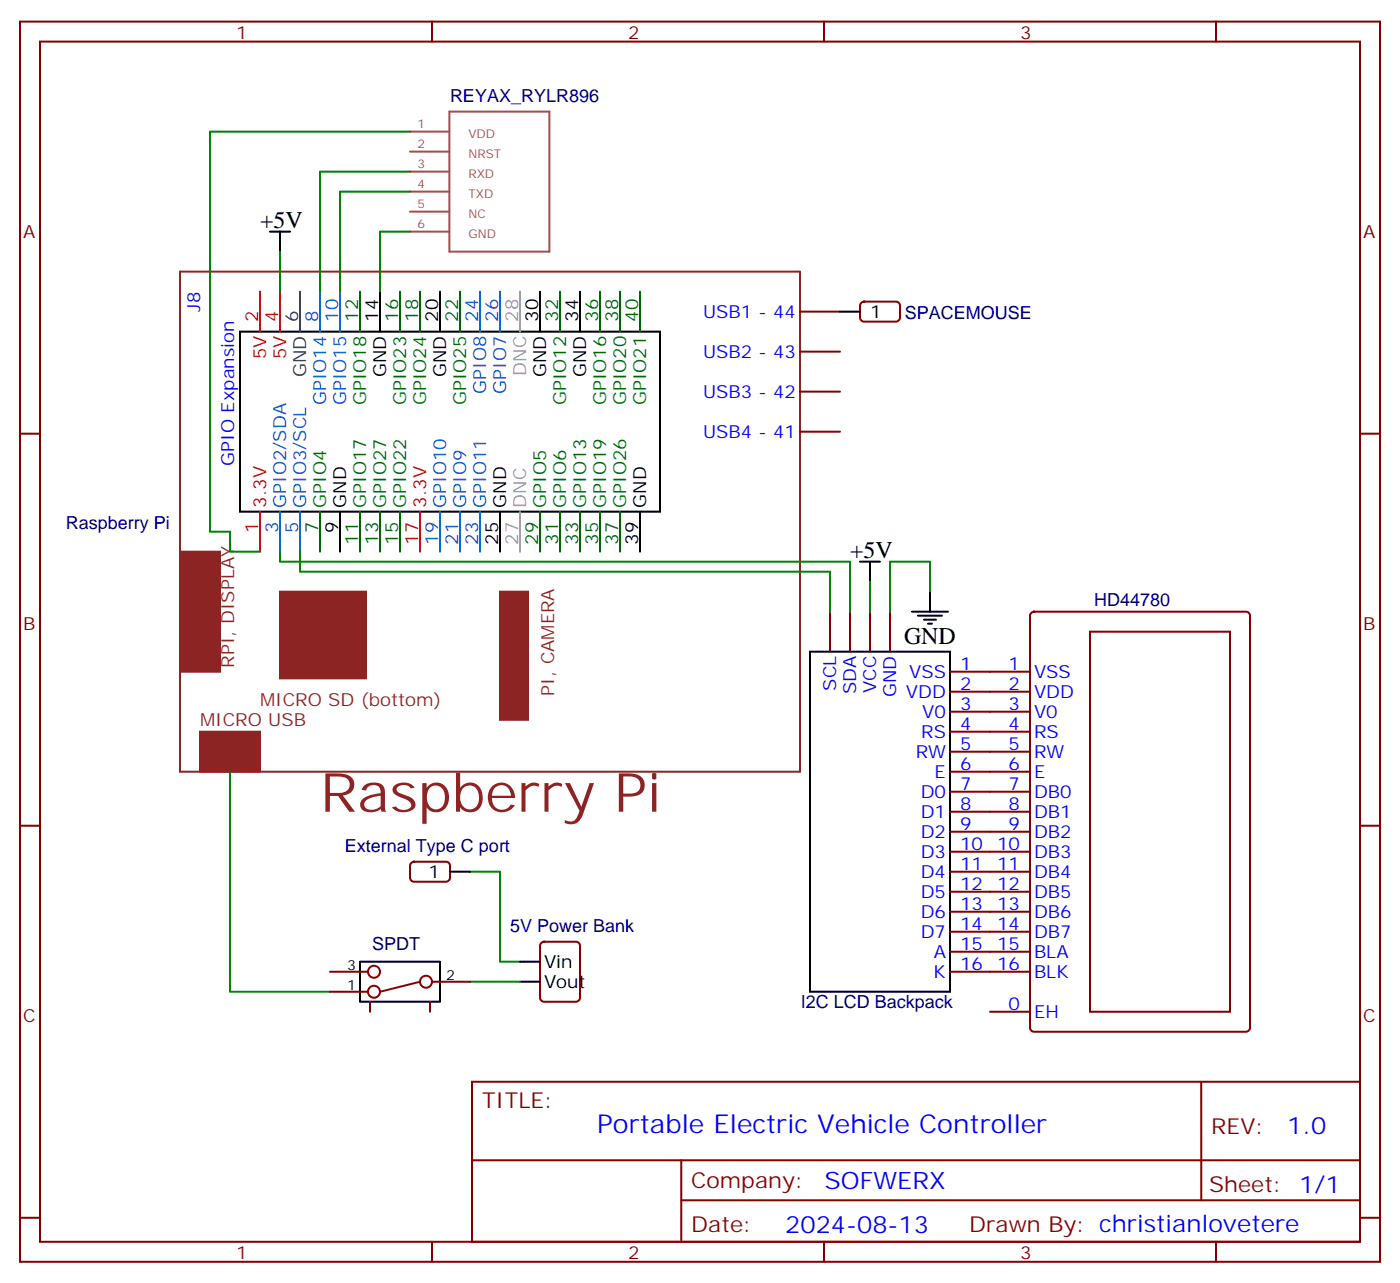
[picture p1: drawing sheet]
<svg xmlns="http://www.w3.org/2000/svg" width="247mm" height="226mm" viewBox="0 0 247 226" stroke-linecap="round" stroke-linejoin="round" font-family="sans-serif">
<g fill="none" stroke="#870000" stroke-width=".35">
<path d="M3.5 3.8h239.9v218.7h-239.9zM7.1 7.3h232.8v211.7h-232.8zM76.2 3.8v3.5M145.3 3.8v3.5M214.5 3.8v3.5M141.1 55h7.1M151.9 53.4l.5-.2h5.6a.71 .71 0 0 1 .7 .7v2.1a.76 .76 0 0 1-.7 .7h-5.6a.76 .76 0 0 1-.7-.7v-2.1zM3.5 76.5h3.6M141.1 62h7.1M141.1 76.1h7.1M141.1 69.1h7.1M239.9 76.5h3.5"/>
<path d="M146.4 107.9v7M149.9 107.9v7M153.5 107.9v7M157 107.9v7M167.6 118.5h14.1M181.9 108.1l.5-.2h37.4a.71 .71 0 0 1 .7 .7v72.7a.76 .76 0 0 1-.7 .7h-37.4a.76 .76 0 0 1-.7-.7v-72.7zM192.3 111.4h24.7v67h-24.7zM167.6 139.6h14.1M167.6 136.1h14.1M167.6 132.6h14.1M167.6 129h14.1M167.6 125.5h14.1"/>
<path d="M167.6 122h14.1M3.5 145.6h3.6M72.6 152.2l.4-.2h5.7a.71 .71 0 0 1 .7 .7v2.1a.76 .76 0 0 1-.7 .7h-5.7a.76 .76 0 0 1-.7-.7v-2.1zM167.6 157.3h14.1M167.6 153.7h14.1M167.6 150.2h14.1M167.6 146.7h14.1M167.6 143.2h14.1M239.9 145.6h3.5M58.2 171.4h6.7M58.2 174.9h6.7M65.3 176.7v1.7"/>
<path d="M74.1 173.1l-7.1 1.8M75.8 176.7v1.7M76.2 173.1h6.7M95.5 166.3l.5-.2h5.6a.71 .71 0 0 1 .7 .7v9.2a.76 .76 0 0 1-.7 .7h-5.6a.76 .76 0 0 1-.8-.7v-9.2zM167.6 171.4h14.1M167.6 167.9h14.1M167.6 164.3h14.1M167.6 160.8h14.1M174.6 178.4h7.1M83.3 190.8h156.6v28.2h-156.6zM211.9 190.8v20.9M3.5 214.8h3.6"/>
<path d="M76.2 219v3.5M83.3 204.6h156.5M120.2 211.7h119.6M120.2 204.6v14.1M145.3 219v3.5M214.5 219v3.5M239.9 214.8h3.5"/>
<circle cx="66" cy="171.4" r="1.06"/>
<circle cx="66" cy="174.9" r="1.06"/>
<circle cx="75.1" cy="173.1" r="1.06"/>
</g>
<path d="M31.7 47.9h109.4v88.2h-109.4z" fill="none" stroke="#8c2424" stroke-width=".35"/>
<g fill="#8c2424" stroke="#8c2424" stroke-width=".35">
<path d="M35.3 129h10.6v7.1h-10.6z"/>
<path d="M31.7 97.3h7.1v21.2h-7.1z"/>
<path d="M49.4 104.4h15.2v15.2h-15.2z"/>
<path d="M88.2 104.4h4.9v22.5h-4.9z"/>
</g>
<g fill="none" stroke="#000" stroke-width=".35">
<path d="M42.3 58.5h74.1v31.7h-74.1zM47.6 40.9h3.6M49.4 40.9v3.5M67 51.4v7.1M77.6 51.4v7.1M95.2 51.4v7.1M102.3 51.4v7.1M148.2 55h3.5M60 90.2v7.1M88.2 90.2v7.1M112.9 90.2v7.1M151.7 99.1h3.5"/>
<path d="M153.5 99.1v3.5M142.9 114.9h24.7v60h-24.7zM160.9 107.9h6.3M161.9 108.6h4.3M163 109.3h2.1M163.7 110h.7M164 104.4v3.5M79.4 153.7h3.5M63.5 169.6h14.1v7.1h-14.1zM91.7 169.6h3.5M91.7 173.1h3.5"/>
</g>
<path d="M45.9 51.4v7.1M49.4 51.4v7.1M45.9 90.2v7.1M74.1 90.2v7.1" fill="none" stroke="#f00" stroke-width=".35"/>
<path d="M56.4 51.4v7.1M60 51.4v7.1M84.7 51.4v7.1M88.2 51.4v7.1M49.4 90.2v7.1M52.9 90.2v7.1M77.6 90.2v7.1M81.1 90.2v7.1M84.7 90.2v7.1" fill="none" stroke="#06c" stroke-width=".35"/>
<path d="M52.9 51.4v7.1" fill="none" stroke="#333" stroke-width=".35"/>
<g fill="none" stroke="#060" stroke-width=".35">
<path d="M63.5 51.4v7.1M70.6 51.4v7.1M74.1 51.4v7.1M81.1 51.4v7.1M98.8 51.4v7.1M105.8 51.4v7.1M109.4 51.4v7.1M112.9 51.4v7.1M56.4 90.2v7.1M63.5 90.2v7.1M67 90.2v7.1M70.6 90.2v7.1"/>
<path d="M95.2 90.2v7.1M98.8 90.2v7.1M102.3 90.2v7.1M105.8 90.2v7.1M109.4 90.2v7.1"/>
</g>
<path d="M91.7 51.4v7.1M91.7 90.2v7.1" fill="none" stroke="#999" stroke-width=".35"/>
<path d="M72.3 30.3h-15.9v21.1M72.3 33.8h-12.3v17.6M72.3 23.2h-35.3v70.6h3.6v3.5h5.3M49.4 44.4v7M72.3 40.9h-5.3v10.5M49.4 97.3v1.8h100.5v8.8M52.9 97.3v3.5h93.5v7.1M153.5 102.6v5.3M164 104.4v-5.3h-7v8.8M40.6 136.1v38.8h17.6M82.9 153.7h5.3v15.9h3.5M82.9 173.1h8.8" fill="none" stroke="#008700" stroke-width=".35"/>
<path d="M79.3 19.7h17.6v24.7h-17.6zM72.3 23.2h7M72.3 26.7h7M72.3 30.3h7M72.3 33.8h7M72.3 37.3h7M72.3 40.9h7" fill="none" stroke="#a64a4a" stroke-width=".35"/>
<text font-size="9.5" fill="#8d2323" x="56.4" y="143.2">Raspberry Pi</text>
<text font-size="4.6" fill="#00f" x="105.3" y="199.8">Portable Electric Vehicle Controller</text>
<g font-size="4.2">
<text x="45.9" y="40.1">+5V</text>
<text x="149.9" y="98.4">+5V</text>
<text x="159.5" y="113.5">GND</text>
</g>
<g font-size="4.2" fill="#00f">
<text x="227.1" y="200">1.0</text>
<text x="145.4" y="209.6">SOFWERX</text>
<text x="138.5" y="217.4">2024-08-13</text>
</g>
<g font-size="3.9" fill="#800">
<text x="85" y="195.4">TITLE:</text>
<text x="213.6" y="200">REV:</text>
<text x="121.9" y="209.6">Company:</text>
<text x="213.3" y="210.2">Sheet: 1/1</text>
<text x="121.9" y="217.2">Date:</text>
<text x="171" y="217.3">Drawn By: christianlovetere</text>
</g>
<g font-size="3.2" fill="#800">
<text x="41.6" y="6.8">1</text>
<text x="110.8" y="6.8">2</text>
<text x="179.9" y="6.8">3</text>
<text x="4.1" y="41.9">A</text>
<text x="240.4" y="41.9">A</text>
<text x="4.1" y="111.1">B</text>
<text x="240.4" y="111.1">B</text>
<text x="4.1" y="180.2">C</text>
<text x="240.4" y="180.2">C</text>
<text x="41.6" y="222">1</text>
<text x="110.8" y="222">2</text>
<text x="179.9" y="222">3</text>
</g>
<g font-size="3.2" fill="#000080">
<text x="79.4" y="17.9">REYAX_RYLR896</text>
<text x="159.6" y="56.2">SPACEMOUSE</text>
<text x="11.6" y="93.3">Raspberry Pi</text>
<text x="193" y="106.8">HD44780</text>
<text x="60.8" y="150.2">External Type C port</text>
<text x="65.7" y="167.5">SPDT</text>
<text x="90" y="164.3">5V Power Bank</text>
<text x="141.3" y="177.8">I2C LCD Backpack</text>
</g>
<g font-size="3.2" fill="#00f">
<text x="35.3" y="55" transform="rotate(-90 35.3 55)">J8</text>
<text x="124" y="56">USB1 - 44</text>
<text x="124" y="63.1">USB2 - 43</text>
<text x="124" y="70.1">USB3 - 42</text>
<text x="124" y="77.2">USB4 - 41</text>
<text x="41.3" y="82.1" transform="rotate(-90 41.3 82.1)">GPIO Expansion</text>
<text x="160.4" y="119.5">VSS</text>
<text x="169.3" y="118.1">1</text>
<text x="177.9" y="118.1">1</text>
<text x="182.4" y="119.5">VSS</text>
<text x="147.5" y="121.8" transform="rotate(-90 147.5 121.8)">SCL</text>
<text x="151" y="122.4" transform="rotate(-90 151 122.4)">SDA</text>
<text x="154.5" y="122.2" transform="rotate(-90 154.5 122.2)">VCC</text>
<text x="158" y="122.9" transform="rotate(-90 158 122.9)">GND</text>
<text x="159.8" y="123">VDD</text>
<text x="169.3" y="121.6">2</text>
<text x="169.3" y="125.2">3</text>
<text x="177.9" y="125.2">3</text>
<text x="177.9" y="121.6">2</text>
<text x="182.4" y="123">VDD</text>
<text x="162.5" y="130.1">RS</text>
<text x="162.7" y="126.6">V0</text>
<text x="169.3" y="128.7">4</text>
<text x="177.9" y="128.7">4</text>
<text x="182.4" y="130.1">RS</text>
<text x="182.4" y="126.6">V0</text>
<text x="161.5" y="133.6">RW</text>
<text x="164.9" y="137.2">E</text>
<text x="169.3" y="132.2">5</text>
<text x="169.3" y="135.7">6</text>
<text x="177.9" y="135.7">6</text>
<text x="177.9" y="132.2">5</text>
<text x="182.4" y="137.2">E</text>
<text x="182.4" y="133.6">RW</text>
<text x="162.4" y="140.7">D0</text>
<text x="169.3" y="139.3">7</text>
<text x="169.3" y="142.8">8</text>
<text x="177.9" y="142.8">8</text>
<text x="177.9" y="139.3">7</text>
<text x="182.4" y="140.7">DB0</text>
<text x="162.4" y="144.2">D1</text>
<text x="162.4" y="147.7">D2</text>
<text x="169.3" y="146.3">9</text>
<text x="169.3" y="149.9">10</text>
<text x="175.9" y="149.9">10</text>
<text x="177.9" y="146.3">9</text>
<text x="182.4" y="147.7">DB2</text>
<text x="182.4" y="144.2">DB1</text>
<text x="162.4" y="154.8">D4</text>
<text x="162.4" y="151.3">D3</text>
<text x="169.3" y="153.4">11</text>
<text x="175.9" y="153.4">11</text>
<text x="182.4" y="154.8">DB4</text>
<text x="182.4" y="151.3">DB3</text>
<text x="162.4" y="158.3">D5</text>
<text x="162.4" y="161.9">D6</text>
<text x="169.3" y="156.9">12</text>
<text x="169.3" y="160.4">13</text>
<text x="175.9" y="160.4">13</text>
<text x="175.9" y="156.9">12</text>
<text x="182.4" y="161.9">DB6</text>
<text x="182.4" y="158.3">DB5</text>
<text x="162.4" y="165.4">D7</text>
<text x="169.3" y="164">14</text>
<text x="169.3" y="167.5">15</text>
<text x="175.9" y="167.5">15</text>
<text x="175.9" y="164">14</text>
<text x="182.4" y="165.4">DB7</text>
<text x="164.7" y="172.4">K</text>
<text x="164.7" y="168.9">A</text>
<text x="169.3" y="171">16</text>
<text x="175.9" y="171">16</text>
<text x="182.4" y="172.4">BLK</text>
<text x="182.4" y="168.9">BLA</text>
<text x="177.9" y="178.1">0</text>
<text x="182.4" y="179.5">EH</text>
</g>
<g font-size="3.2" fill="#f00">
<text x="45.5" y="56.7" transform="rotate(-90 45.5 56.7)">2</text>
<text x="49" y="56.7" transform="rotate(-90 49 56.7)">4</text>
<text x="46.9" y="63.4" transform="rotate(-90 46.9 63.4)">5V</text>
<text x="50.4" y="63.4" transform="rotate(-90 50.4 63.4)">5V</text>
<text x="46.9" y="89.5" transform="rotate(-90 46.9 89.5)">3.3V</text>
<text x="75.1" y="89.5" transform="rotate(-90 75.1 89.5)">3.3V</text>
<text x="45.5" y="94" transform="rotate(-90 45.5 94)">1</text>
<text x="73.7" y="96" transform="rotate(-90 73.7 96)">17</text>
</g>
<g font-size="3.2" fill="#333">
<text x="52.6" y="56.7" transform="rotate(-90 52.6 56.7)">6</text>
<text x="54" y="66.5" transform="rotate(-90 54 66.5)">GND</text>
</g>
<g font-size="3.2" fill="#06c">
<text x="56.1" y="56.7" transform="rotate(-90 56.1 56.7)">8</text>
<text x="59.6" y="56.7" transform="rotate(-90 59.6 56.7)">10</text>
<text x="84.3" y="56.7" transform="rotate(-90 84.3 56.7)">24</text>
<text x="87.8" y="56.7" transform="rotate(-90 87.8 56.7)">26</text>
<text x="57.5" y="71.4" transform="rotate(-90 57.5 71.4)">GPIO14</text>
<text x="61" y="71.4" transform="rotate(-90 61 71.4)">GPIO15</text>
<text x="85.7" y="69.4" transform="rotate(-90 85.7 69.4)">GPIO8</text>
<text x="89.3" y="69.4" transform="rotate(-90 89.3 69.4)">GPIO7</text>
<text x="50.4" y="89.5" transform="rotate(-90 50.4 89.5)">GPIO2/SDA</text>
<text x="54" y="89.5" transform="rotate(-90 54 89.5)">GPIO3/SCL</text>
<text x="78.7" y="89.5" transform="rotate(-90 78.7 89.5)">GPIO10</text>
<text x="82.2" y="89.5" transform="rotate(-90 82.2 89.5)">GPIO9</text>
<text x="85.7" y="89.5" transform="rotate(-90 85.7 89.5)">GPIO11</text>
<text x="49" y="94" transform="rotate(-90 49 94)">3</text>
<text x="52.6" y="94" transform="rotate(-90 52.6 94)">5</text>
<text x="77.3" y="96" transform="rotate(-90 77.3 96)">19</text>
<text x="80.8" y="96" transform="rotate(-90 80.8 96)">21</text>
<text x="84.3" y="96" transform="rotate(-90 84.3 96)">23</text>
</g>
<g font-size="3.2" fill="#060">
<text x="63.1" y="56.7" transform="rotate(-90 63.1 56.7)">12</text>
<text x="70.2" y="56.7" transform="rotate(-90 70.2 56.7)">16</text>
<text x="73.7" y="56.7" transform="rotate(-90 73.7 56.7)">18</text>
<text x="80.8" y="56.7" transform="rotate(-90 80.8 56.7)">22</text>
<text x="98.4" y="56.7" transform="rotate(-90 98.4 56.7)">32</text>
<text x="105.5" y="56.7" transform="rotate(-90 105.5 56.7)">36</text>
<text x="109" y="56.7" transform="rotate(-90 109 56.7)">38</text>
<text x="112.5" y="56.7" transform="rotate(-90 112.5 56.7)">40</text>
<text x="64.6" y="71.4" transform="rotate(-90 64.6 71.4)">GPIO18</text>
<text x="71.6" y="71.4" transform="rotate(-90 71.6 71.4)">GPIO23</text>
<text x="75.1" y="71.4" transform="rotate(-90 75.1 71.4)">GPIO24</text>
<text x="82.2" y="71.4" transform="rotate(-90 82.2 71.4)">GPIO25</text>
<text x="99.8" y="71.4" transform="rotate(-90 99.8 71.4)">GPIO12</text>
<text x="106.9" y="71.4" transform="rotate(-90 106.9 71.4)">GPIO16</text>
<text x="110.4" y="71.4" transform="rotate(-90 110.4 71.4)">GPIO20</text>
<text x="113.9" y="71.4" transform="rotate(-90 113.9 71.4)">GPIO21</text>
<text x="57.5" y="89.5" transform="rotate(-90 57.5 89.5)">GPIO4</text>
<text x="64.6" y="89.5" transform="rotate(-90 64.6 89.5)">GPIO17</text>
<text x="68.1" y="89.5" transform="rotate(-90 68.1 89.5)">GPIO27</text>
<text x="71.6" y="89.5" transform="rotate(-90 71.6 89.5)">GPIO22</text>
<text x="96.3" y="89.5" transform="rotate(-90 96.3 89.5)">GPIO5</text>
<text x="99.8" y="89.5" transform="rotate(-90 99.8 89.5)">GPIO6</text>
<text x="103.4" y="89.5" transform="rotate(-90 103.4 89.5)">GPIO13</text>
<text x="106.9" y="89.5" transform="rotate(-90 106.9 89.5)">GPIO19</text>
<text x="110.4" y="89.5" transform="rotate(-90 110.4 89.5)">GPIO26</text>
<text x="56.1" y="94" transform="rotate(-90 56.1 94)">7</text>
<text x="63.1" y="96" transform="rotate(-90 63.1 96)">11</text>
<text x="66.7" y="96" transform="rotate(-90 66.7 96)">13</text>
<text x="70.2" y="96" transform="rotate(-90 70.2 96)">15</text>
<text x="94.9" y="96" transform="rotate(-90 94.9 96)">29</text>
<text x="98.4" y="96" transform="rotate(-90 98.4 96)">31</text>
<text x="102" y="96" transform="rotate(-90 102 96)">33</text>
<text x="105.5" y="96" transform="rotate(-90 105.5 96)">35</text>
<text x="109" y="96" transform="rotate(-90 109 96)">37</text>
</g>
<g font-size="3.2">
<text x="66.7" y="56.7" transform="rotate(-90 66.7 56.7)">14</text>
<text x="77.3" y="56.7" transform="rotate(-90 77.3 56.7)">20</text>
<text x="94.9" y="56.7" transform="rotate(-90 94.9 56.7)">30</text>
<text x="102" y="56.7" transform="rotate(-90 102 56.7)">34</text>
<text x="153.5" y="56">1</text>
<text x="68.1" y="66.5" transform="rotate(-90 68.1 66.5)">GND</text>
<text x="78.7" y="66.5" transform="rotate(-90 78.7 66.5)">GND</text>
<text x="96.3" y="66.5" transform="rotate(-90 96.3 66.5)">GND</text>
<text x="103.4" y="66.5" transform="rotate(-90 103.4 66.5)">GND</text>
<text x="61" y="89.5" transform="rotate(-90 61 89.5)">GND</text>
<text x="89.3" y="89.5" transform="rotate(-90 89.3 89.5)">GND</text>
<text x="113.9" y="89.5" transform="rotate(-90 113.9 89.5)">GND</text>
<text x="59.6" y="94" transform="rotate(-90 59.6 94)">9</text>
<text x="87.8" y="96" transform="rotate(-90 87.8 96)">25</text>
<text x="112.5" y="96" transform="rotate(-90 112.5 96)">39</text>
<text x="75.6" y="154.8">1</text>
<text x="96" y="170.7">Vin</text>
<text x="96" y="174.2">Vout</text>
</g>
<g font-size="3.2" fill="#999">
<text x="91.4" y="56.7" transform="rotate(-90 91.4 56.7)">28</text>
<text x="92.8" y="66.2" transform="rotate(-90 92.8 66.2)">DNC</text>
<text x="92.8" y="89.5" transform="rotate(-90 92.8 89.5)">DNC</text>
<text x="91.4" y="96" transform="rotate(-90 91.4 96)">27</text>
</g>
<g font-size="3.2" fill="#8d2323">
<text x="41.3" y="117.8" transform="rotate(-90 41.3 117.8)">RPI, DISPLAY</text>
<text x="45.9" y="124.5">MICRO SD (bottom)</text>
<text x="97.7" y="122.7" transform="rotate(-90 97.7 122.7)">PI, CAMERA</text>
<text x="35.3" y="128">MICRO USB</text>
</g>
<g font-size="2.5">
<text x="61.2" y="171">3</text>
<text x="78.7" y="172.8">2</text>
<text x="61.2" y="174.6">1</text>
</g>
<g font-size="2.1" fill="#a54b4b">
<text x="73.6" y="22.5">1</text>
<text x="73.6" y="26">2</text>
<text x="73.6" y="29.6">3</text>
<text x="82.6" y="24.3">VDD</text>
<text x="82.6" y="27.8">NRST</text>
<text x="73.6" y="33.1">4</text>
<text x="82.6" y="31.3">RXD</text>
<text x="82.6" y="34.8">TXD</text>
<text x="73.6" y="36.6">5</text>
<text x="73.6" y="40.2">6</text>
<text x="82.6" y="38.4">NC</text>
<text x="82.6" y="41.9">GND</text>
</g>
</svg>
